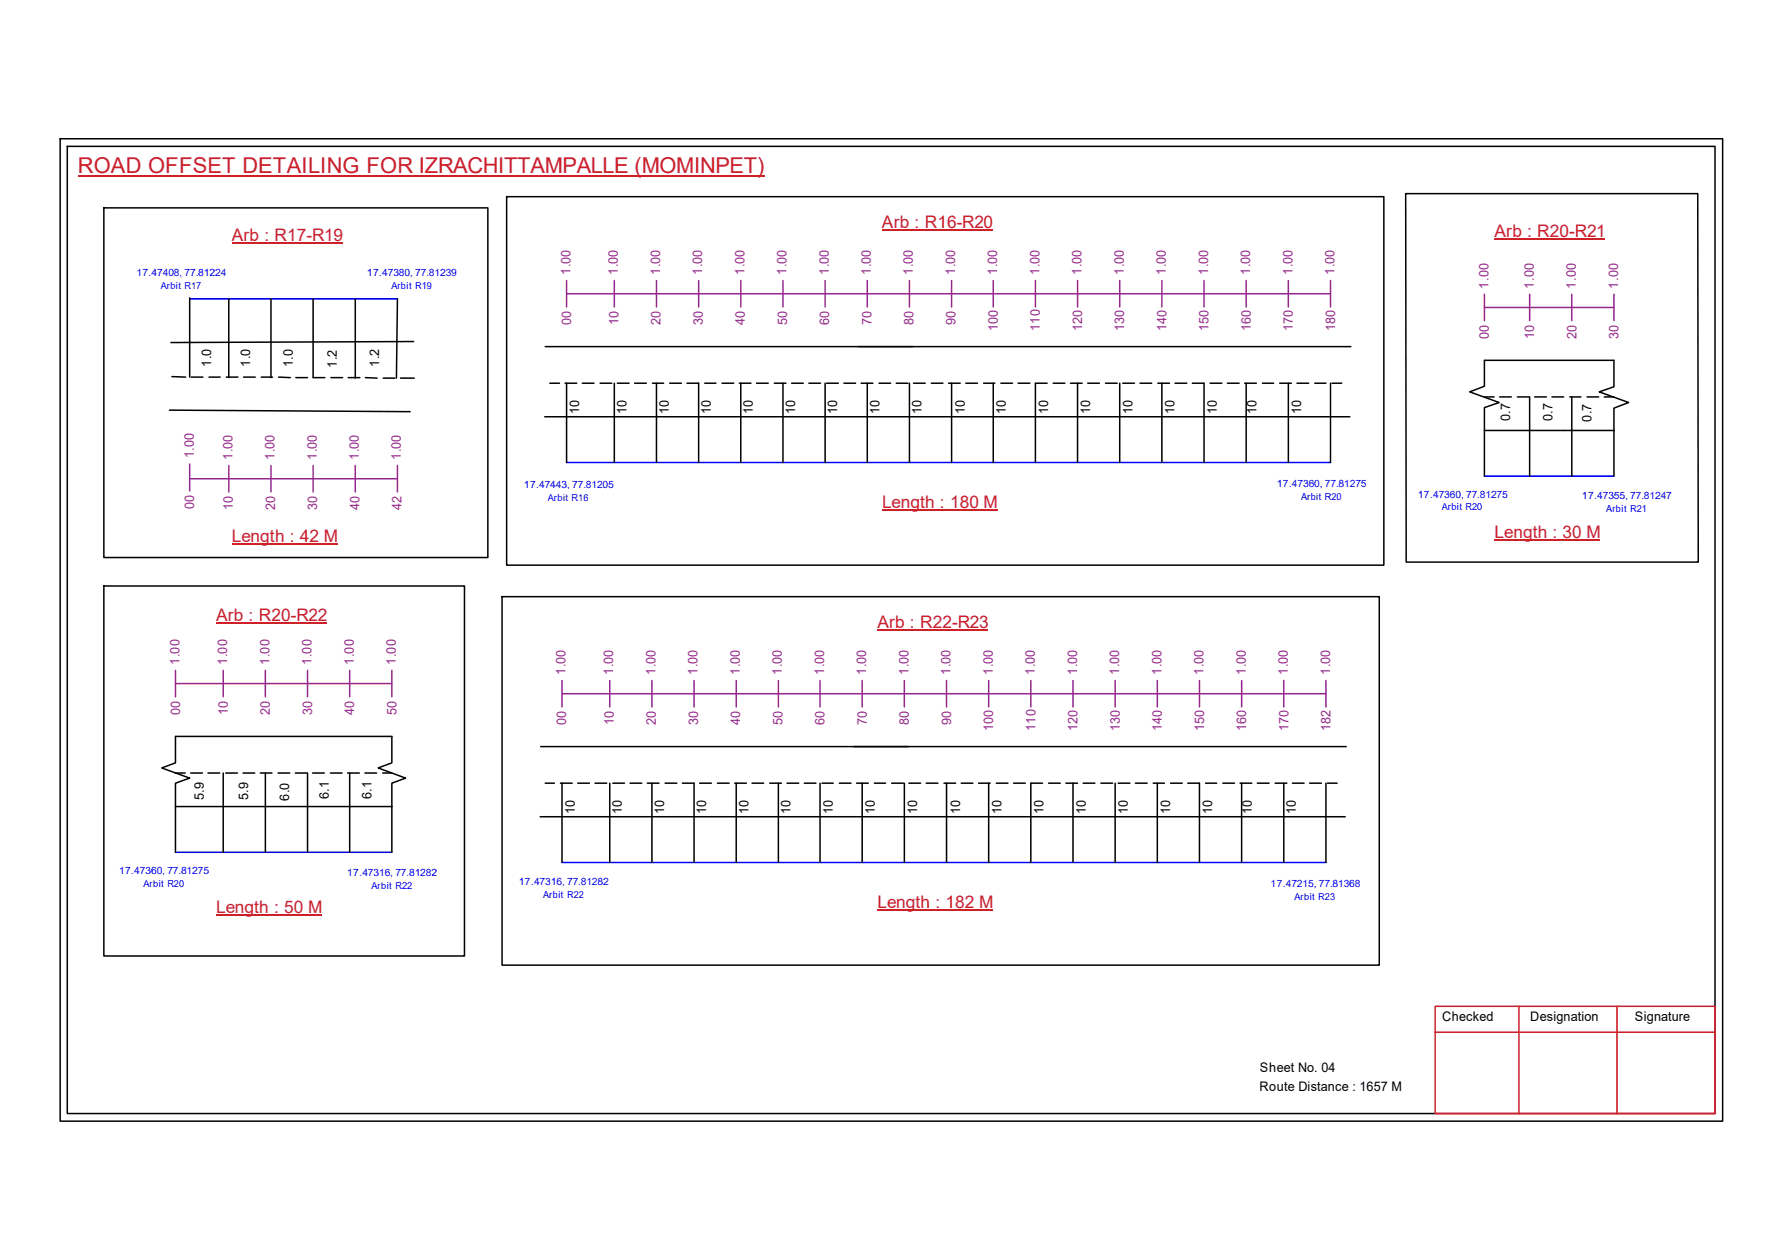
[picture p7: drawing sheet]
<svg xmlns="http://www.w3.org/2000/svg" width="297mm" height="210mm" viewBox="0 0 297 210" stroke-linecap="round" stroke-linejoin="round" font-family="sans-serif">
<g fill="none" stroke="#000" stroke-width=".25">
<path d="M10 23.1h277.1v163.7h-277.1zM11.2 24.4h274.7v161.1h-274.7zM17.3 34.6h64v58.3h-64zM84.5 32.8h146.2v61.3h-146.2zM234.3 32.3h48.7l.1 61.3h-48.7zM31.6 49.6v13.2M38.1 49.8v13.1M45.2 49.8v13.1M52.2 49.8v13.1h1.9M59.2 49.8v13.2M66.2 49.8l-.1 13.2M69 56.9l-40.5 .2"/>
<path d="M90.9 57.7h134.3M28.2 68.3l40.2 .3M28.7 62.7l2.2 .1M31.9 62.8h1.9M34.8 62.8h1.9M37.7 62.8h2M40.6 62.8h1.9M43.6 62.8h1.8M46.4 62.8l2 .1M49.3 62.9h2M55.2 62.9h1.9M58 62.9h2"/>
<path d="M60.9 62.9l2 .1M63.9 63h1.9M66.8 63h2.2M90.8 69.4h134.2M91.6 63.8h1.7M94.2 63.8h1.9M94.4 63.8v13.2M97.1 63.8h1.9M100 63.8h2M102.4 63.8v13.2M102.9 63.8h2M105.8 63.8h1.9"/>
<path d="M108.8 63.8h1.8M109.4 63.8v13.2M111.6 63.8h2M114.5 63.8h2v13.2M117.5 63.8h1.8M120.4 63.8h1.9M123.2 63.8h2M123.5 63.8v13.2M126.1 63.8h2M129.1 63.8h1.9M130.5 63.8v13.2M131.9 63.8h2"/>
<path d="M134.8 63.8h2M137.5 63.8v13.2M137.8 63.8h1.9M140.7 63.8h1.9M143.5 63.8h2M144.6 63.8v13.2M146.5 63.8h2M149.4 63.8h1.9M151.6 63.8v13.2M152.3 63.8h1.9M155.2 63.8h2M158.1 63.8h2"/>
<path d="M158.6 63.8v13.2M161 63.8h1.9M164 63.8h1.8M165.6 63.8v13.2M166.8 63.8h2M169.7 63.8h2M172.6 63.8v13.2M172.7 63.8h1.8M175.6 63.8h1.9M178.4 63.8h2M179.6 63.8v13.2M181.3 63.8h2"/>
<path d="M184.3 63.8h1.9M186.6 63.8v13.2M187.2 63.8h1.9M190 63.8h2M193 63.8h1.9M193.7 63.8v13.2M195.9 63.8h1.9M198.8 63.8h1.9v13.2M201.7 63.8h2M204.6 63.8h1.9M207.5 63.8h1.9M207.7 63.8v13.2"/>
<path d="M210.4 63.8h1.9M213.3 63.8h2M214.8 63.8v13.2M216.2 63.8h1.9M219.2 63.8h1.8M221.8 63.8v13.2M222 63.8h1.6M247.4 71.7v-3.8l2.5-.8-4.9-1.8 2.4-1v-4.3h21.6v4.4l-2.4 .9 4.9 1.8-2.5 .9v3.8M247.4 71.7h21.6v7.6M247.4 66.1h1.6M247.4 71.7v7.6M250 66.1h1.9"/>
<path d="M252.9 66.1h2M255 66.1v13.2M255.8 66.1h2M258.7 66.1h1.9M261.7 66.1h1.8M262 66.1v13.2M264.5 66.1h2M267.4 66.1h1.6M17.3 97.6h60.1v61.7h-60.1zM83.7 99.4h146.2v61.4h-146.2zM29.2 134.4v-3.9l2.4-.9-4.6-1.7 2.2-.8v-4.4h36.1v4.4l-2.3 .8 4.6 1.7-2.3 .9v3.9M29.2 134.4h36.1"/>
<path d="M29.2 128.8h1.7M29.2 134.4v7.6M31.8 128.8h1.9M34.7 128.8h1.9M37.2 128.8v13.2M37.6 128.8h2M40.5 128.8h2M43.4 128.8h1.9M44.2 128.8v13.2M46.4 128.8h1.9M49.2 128.8h2M51.3 128.8v13.2"/>
<path d="M52.1 128.8h2M55.1 128.8h1.9M58 128.8h1.9M58.3 128.8v13.2M60.8 128.8h2M63.8 128.8h1.5M65.3 134.4v7.6M90 136.1h134.2M90.1 124.4h134.3M90.9 130.5h1.5M93.4 130.5h2M93.7 130.5v13.2"/>
<path d="M96.3 130.5h2M99.2 130.5h1.9M101.6 130.5v13.2M102.1 130.5h2M105 130.5h2M107.9 130.5h2M108.7 130.5v13.2M110.9 130.5h1.9M113.7 130.5h2v13.2M116.6 130.5h2M119.6 130.5h1.9M122.5 130.5h1.9"/>
<path d="M122.7 130.5v13.2M125.3 130.5h2M128.3 130.5h2M129.7 130.5v13.2M131.2 130.5h1.9M134.1 130.5h1.9M136.7 130.5v13.2M137 130.5h1.9M139.9 130.5h2M142.8 130.5h1.9M143.7 130.5v13.2M145.8 130.5h1.8"/>
<path d="M148.6 130.5h2M150.7 130.5v13.2M151.5 130.5h2M154.4 130.5h1.9M157.3 130.5h2M157.8 130.5v13.2M160.2 130.5h2M163.1 130.5h2M164.8 130.5v13.2M166.1 130.5h1.9M168.9 130.5h2M173.8 130.5h-2v13.2"/>
<path d="M174.8 130.5h1.9M177.7 130.5h1.9M178.9 130.5v13.2M180.5 130.5h2M183.5 130.5h2M185.9 130.5v13.2M186.4 130.5h1.9M189.3 130.5h1.9M192.2 130.5h1.9M192.9 130.5v13.2M195.1 130.5h2M198 130.5h1.9v13.2"/>
<path d="M201 130.5h1.8M203.8 130.5h2M206.7 130.5h2M207 130.5v13.2M209.6 130.5h1.9M212.6 130.5h1.9M214 130.5v13.2M215.4 130.5h2M218.3 130.5h2M221 130.5v13.2M221.3 130.5h1.6"/>
</g>
<path d="M239.2 167.6h46.7v17.9h-46.7zM239.2 172h46.7M253.2 167.6v17.9M269.5 167.6v17.9" fill="none" stroke="#cc1f26" stroke-width=".25"/>
<path d="M13 29.3h114.4" fill="none" stroke="#cd2027" stroke-width=".25"/>
<path d="M31.6 49.8h34.6M94.4 77h127.4M247.4 79.3h21.6M29.2 142h36.1M93.7 143.7h127.3" fill="none" stroke="#00f" stroke-width=".25"/>
<g fill="none" stroke="#93278f" stroke-width=".25">
<path d="M94.4 48.9h127.4M94.4 46.7v4.4M102.4 46.7v4.4M109.4 46.7v4.4M116.5 46.7v4.4M123.5 46.7v4.4M130.5 46.7v4.4M137.5 46.7v4.4M144.6 46.7v4.4M151.6 46.7v4.4M158.6 46.7v4.4M165.6 46.7v4.4"/>
<path d="M172.6 46.7v4.4M179.6 46.7v4.4M186.6 46.7v4.4M193.7 46.7v4.4M200.7 46.7v4.4M207.7 46.7v4.4M214.8 46.7v4.4M221.8 46.7v4.4M247.4 51.2h21.6M247.4 49v4.4M255 49v4.4M262 49v4.4"/>
<path d="M269 49v4.4M31.6 79.8h34.6M31.6 77.3v4.5M38.1 77.6v4.4M45.2 77.6v4.4M52.2 77.6v4.4M59.2 77.6v4.4M66.2 77.6v4.4M29.2 113.9h36.1M29.2 111.7v4.4M37.2 111.7v4.4M44.2 111.7v4.4"/>
<path d="M51.3 111.7v4.4M58.3 111.7v4.4M65.3 111.7v4.4M93.7 115.6h127.3M93.7 113.4v4.4M101.6 113.4v4.4M108.7 113.4v4.4M115.7 113.4v4.4M122.7 113.4v4.4M129.7 113.4v4.4M136.7 113.4v4.4M143.7 113.4v4.4"/>
<path d="M150.7 113.4v4.4M157.8 113.4v4.4M164.8 113.4v4.4M171.8 113.4v4.4M178.9 113.4v4.4M185.9 113.4v4.4M192.9 113.4v4.4M199.9 113.4v4.4M207 113.4v4.4M214 113.4v4.4M221 113.4v4.4"/>
</g>
<path d="M147 38.3h18.5M249.1 39.8h18.5M38.6 40.6h18.5M38.6 90.7h17.7M147 85h19.2M249.1 89.9h17.6M36 103.7h18.5M146.3 104.9h18.4M36 152.5h17.6M146.3 151.6h19.2" fill="none" stroke="#cd2027" stroke-width=".17"/>
<text font-size="3.6" fill="#cd2027" x="13" y="28.9">ROAD OFFSET DETAILING FOR IZRACHITTAMPALLE (MOMINPET)</text>
<g font-size="2.9" fill="#cd2027">
<text x="38.6" y="40.2">Arb : R17-R19</text>
<text x="147" y="37.9">Arb : R16-R20</text>
<text x="249.1" y="39.5">Arb : R20-R21</text>
<text x="147" y="84.7">Length : 180 M</text>
<text x="249.1" y="89.6">Length : 30 M</text>
<text x="38.6" y="90.3">Length : 42 M</text>
<text x="36" y="103.4">Arb : R20-R22</text>
<text x="146.3" y="104.6">Arb : R22-R23</text>
<text x="36" y="152.1">Length : 50 M</text>
<text x="146.3" y="151.3">Length : 182 M</text>
</g>
<g font-size="2.2" fill="#93278f">
<text x="95.1" y="45.8" transform="rotate(-90 95.1 45.8)">1.00</text>
<text x="103" y="45.8" transform="rotate(-90 103 45.8)">1.00</text>
<text x="110" y="45.8" transform="rotate(-90 110 45.8)">1.00</text>
<text x="117" y="45.8" transform="rotate(-90 117 45.8)">1.00</text>
<text x="124.1" y="45.8" transform="rotate(-90 124.1 45.8)">1.00</text>
<text x="131.1" y="45.8" transform="rotate(-90 131.1 45.8)">1.00</text>
<text x="138.1" y="45.8" transform="rotate(-90 138.1 45.8)">1.00</text>
<text x="145.2" y="45.8" transform="rotate(-90 145.2 45.8)">1.00</text>
<text x="152.2" y="45.8" transform="rotate(-90 152.2 45.8)">1.00</text>
<text x="159.2" y="45.8" transform="rotate(-90 159.2 45.8)">1.00</text>
<text x="166.2" y="45.8" transform="rotate(-90 166.2 45.8)">1.00</text>
<text x="173.3" y="45.8" transform="rotate(-90 173.3 45.8)">1.00</text>
<text x="180.3" y="45.8" transform="rotate(-90 180.3 45.8)">1.00</text>
<text x="187.3" y="45.8" transform="rotate(-90 187.3 45.8)">1.00</text>
<text x="194.3" y="45.8" transform="rotate(-90 194.3 45.8)">1.00</text>
<text x="201.4" y="45.8" transform="rotate(-90 201.4 45.8)">1.00</text>
<text x="208.4" y="45.8" transform="rotate(-90 208.4 45.8)">1.00</text>
<text x="215.4" y="45.8" transform="rotate(-90 215.4 45.8)">1.00</text>
<text x="222.5" y="45.8" transform="rotate(-90 222.5 45.8)">1.00</text>
<text x="248.1" y="48.1" transform="rotate(-90 248.1 48.1)">1.00</text>
<text x="255.6" y="48.1" transform="rotate(-90 255.6 48.1)">1.00</text>
<text x="262.7" y="48.1" transform="rotate(-90 262.7 48.1)">1.00</text>
<text x="269.7" y="48.1" transform="rotate(-90 269.7 48.1)">1.00</text>
<text x="95.2" y="54.2" transform="rotate(-90 95.2 54.2)">00</text>
<text x="103.1" y="54.2" transform="rotate(-90 103.1 54.2)">10</text>
<text x="110.1" y="54.2" transform="rotate(-90 110.1 54.2)">20</text>
<text x="117.1" y="54.2" transform="rotate(-90 117.1 54.2)">30</text>
<text x="124.2" y="54.2" transform="rotate(-90 124.2 54.2)">40</text>
<text x="131.2" y="54.2" transform="rotate(-90 131.2 54.2)">50</text>
<text x="138.2" y="54.2" transform="rotate(-90 138.2 54.2)">60</text>
<text x="145.2" y="54.2" transform="rotate(-90 145.2 54.2)">70</text>
<text x="152.3" y="54.2" transform="rotate(-90 152.3 54.2)">80</text>
<text x="159.3" y="54.2" transform="rotate(-90 159.3 54.2)">90</text>
<text x="166.3" y="55.2" transform="rotate(-90 166.3 55.2)">100</text>
<text x="173.4" y="55.2" transform="rotate(-90 173.4 55.2)">110</text>
<text x="180.4" y="55.2" transform="rotate(-90 180.4 55.2)">120</text>
<text x="187.4" y="55.2" transform="rotate(-90 187.4 55.2)">130</text>
<text x="194.4" y="55.2" transform="rotate(-90 194.4 55.2)">140</text>
<text x="201.5" y="55.2" transform="rotate(-90 201.5 55.2)">150</text>
<text x="208.5" y="55.2" transform="rotate(-90 208.5 55.2)">160</text>
<text x="215.5" y="55.2" transform="rotate(-90 215.5 55.2)">170</text>
<text x="222.5" y="55.2" transform="rotate(-90 222.5 55.2)">180</text>
<text x="248.2" y="56.5" transform="rotate(-90 248.2 56.5)">00</text>
<text x="255.7" y="56.5" transform="rotate(-90 255.7 56.5)">10</text>
<text x="262.8" y="56.5" transform="rotate(-90 262.8 56.5)">20</text>
<text x="269.8" y="56.5" transform="rotate(-90 269.8 56.5)">30</text>
<text x="32.3" y="76.4" transform="rotate(-90 32.3 76.4)">1.00</text>
<text x="38.7" y="76.6" transform="rotate(-90 38.7 76.6)">1.00</text>
<text x="45.8" y="76.6" transform="rotate(-90 45.8 76.6)">1.00</text>
<text x="52.8" y="76.6" transform="rotate(-90 52.8 76.6)">1.00</text>
<text x="59.8" y="76.6" transform="rotate(-90 59.8 76.6)">1.00</text>
<text x="66.8" y="76.6" transform="rotate(-90 66.8 76.6)">1.00</text>
<text x="32.4" y="84.8" transform="rotate(-90 32.4 84.8)">00</text>
<text x="38.8" y="85" transform="rotate(-90 38.8 85)">10</text>
<text x="45.8" y="85" transform="rotate(-90 45.8 85)">20</text>
<text x="52.9" y="85" transform="rotate(-90 52.9 85)">30</text>
<text x="59.9" y="85" transform="rotate(-90 59.9 85)">40</text>
<text x="66.9" y="85" transform="rotate(-90 66.9 85)">42</text>
<text x="29.9" y="110.7" transform="rotate(-90 29.9 110.7)">1.00</text>
<text x="37.9" y="110.7" transform="rotate(-90 37.9 110.7)">1.00</text>
<text x="44.9" y="110.7" transform="rotate(-90 44.9 110.7)">1.00</text>
<text x="51.9" y="110.7" transform="rotate(-90 51.9 110.7)">1.00</text>
<text x="59" y="110.7" transform="rotate(-90 59 110.7)">1.00</text>
<text x="66" y="110.7" transform="rotate(-90 66 110.7)">1.00</text>
<text x="94.3" y="112.4" transform="rotate(-90 94.3 112.4)">1.00</text>
<text x="102.2" y="112.4" transform="rotate(-90 102.2 112.4)">1.00</text>
<text x="109.3" y="112.4" transform="rotate(-90 109.3 112.4)">1.00</text>
<text x="116.3" y="112.4" transform="rotate(-90 116.3 112.4)">1.00</text>
<text x="123.3" y="112.4" transform="rotate(-90 123.3 112.4)">1.00</text>
<text x="130.3" y="112.4" transform="rotate(-90 130.3 112.4)">1.00</text>
<text x="137.4" y="112.4" transform="rotate(-90 137.4 112.4)">1.00</text>
<text x="144.4" y="112.4" transform="rotate(-90 144.4 112.4)">1.00</text>
<text x="151.4" y="112.4" transform="rotate(-90 151.4 112.4)">1.00</text>
<text x="158.5" y="112.4" transform="rotate(-90 158.5 112.4)">1.00</text>
<text x="165.5" y="112.4" transform="rotate(-90 165.5 112.4)">1.00</text>
<text x="172.5" y="112.4" transform="rotate(-90 172.5 112.4)">1.00</text>
<text x="179.5" y="112.4" transform="rotate(-90 179.5 112.4)">1.00</text>
<text x="186.6" y="112.4" transform="rotate(-90 186.6 112.4)">1.00</text>
<text x="193.6" y="112.4" transform="rotate(-90 193.6 112.4)">1.00</text>
<text x="200.6" y="112.4" transform="rotate(-90 200.6 112.4)">1.00</text>
<text x="207.6" y="112.4" transform="rotate(-90 207.6 112.4)">1.00</text>
<text x="214.7" y="112.4" transform="rotate(-90 214.7 112.4)">1.00</text>
<text x="221.7" y="112.4" transform="rotate(-90 221.7 112.4)">1.00</text>
<text x="30" y="119.1" transform="rotate(-90 30 119.1)">00</text>
<text x="38" y="119.1" transform="rotate(-90 38 119.1)">10</text>
<text x="45" y="119.1" transform="rotate(-90 45 119.1)">20</text>
<text x="52" y="119.1" transform="rotate(-90 52 119.1)">30</text>
<text x="59.1" y="119.1" transform="rotate(-90 59.1 119.1)">40</text>
<text x="66.1" y="119.1" transform="rotate(-90 66.1 119.1)">50</text>
<text x="94.4" y="120.8" transform="rotate(-90 94.4 120.8)">00</text>
<text x="102.3" y="120.8" transform="rotate(-90 102.3 120.8)">10</text>
<text x="109.3" y="120.8" transform="rotate(-90 109.3 120.8)">20</text>
<text x="116.4" y="120.8" transform="rotate(-90 116.4 120.8)">30</text>
<text x="123.4" y="120.8" transform="rotate(-90 123.4 120.8)">40</text>
<text x="130.4" y="120.8" transform="rotate(-90 130.4 120.8)">50</text>
<text x="137.5" y="120.8" transform="rotate(-90 137.5 120.8)">60</text>
<text x="144.5" y="120.8" transform="rotate(-90 144.5 120.8)">70</text>
<text x="151.5" y="120.8" transform="rotate(-90 151.5 120.8)">80</text>
<text x="158.5" y="120.8" transform="rotate(-90 158.5 120.8)">90</text>
<text x="165.6" y="121.8" transform="rotate(-90 165.6 121.8)">100</text>
<text x="172.6" y="121.8" transform="rotate(-90 172.6 121.8)">110</text>
<text x="179.6" y="121.8" transform="rotate(-90 179.6 121.8)">120</text>
<text x="186.6" y="121.8" transform="rotate(-90 186.6 121.8)">130</text>
<text x="193.7" y="121.8" transform="rotate(-90 193.7 121.8)">140</text>
<text x="200.7" y="121.8" transform="rotate(-90 200.7 121.8)">150</text>
<text x="207.7" y="121.8" transform="rotate(-90 207.7 121.8)">160</text>
<text x="214.8" y="121.8" transform="rotate(-90 214.8 121.8)">170</text>
<text x="221.8" y="121.8" transform="rotate(-90 221.8 121.8)">182</text>
</g>
<g font-size="2.2">
<text x="35.2" y="61.1" transform="rotate(-90 35.2 61.1)">1.0</text>
<text x="41.7" y="61.1" transform="rotate(-90 41.7 61.1)">1.0</text>
<text x="48.8" y="61.2" transform="rotate(-90 48.8 61.2)">1.0</text>
<text x="56.2" y="61.3" transform="rotate(-90 56.2 61.3)">1.2</text>
<text x="63.2" y="61.1" transform="rotate(-90 63.2 61.1)">1.2</text>
<text x="96.6" y="68.9" transform="rotate(-90 96.6 68.9)">10</text>
<text x="104.4" y="68.9" transform="rotate(-90 104.4 68.9)">10</text>
<text x="111.5" y="68.9" transform="rotate(-90 111.5 68.9)">10</text>
<text x="118.5" y="68.9" transform="rotate(-90 118.5 68.9)">10</text>
<text x="125.5" y="68.9" transform="rotate(-90 125.5 68.9)">10</text>
<text x="132.5" y="68.9" transform="rotate(-90 132.5 68.9)">10</text>
<text x="139.6" y="68.9" transform="rotate(-90 139.6 68.9)">10</text>
<text x="146.6" y="68.9" transform="rotate(-90 146.6 68.9)">10</text>
<text x="153.6" y="68.9" transform="rotate(-90 153.6 68.9)">10</text>
<text x="160.8" y="68.9" transform="rotate(-90 160.8 68.9)">10</text>
<text x="167.7" y="68.9" transform="rotate(-90 167.7 68.9)">10</text>
<text x="174.7" y="68.9" transform="rotate(-90 174.7 68.9)">10</text>
<text x="181.7" y="68.9" transform="rotate(-90 181.7 68.9)">10</text>
<text x="188.8" y="68.9" transform="rotate(-90 188.8 68.9)">10</text>
<text x="195.8" y="68.9" transform="rotate(-90 195.8 68.9)">10</text>
<text x="202.8" y="68.9" transform="rotate(-90 202.8 68.9)">10</text>
<text x="209.4" y="68.9" transform="rotate(-90 209.4 68.9)">10</text>
<text x="216.9" y="68.9" transform="rotate(-90 216.9 68.9)">10</text>
<text x="251.8" y="70.2" transform="rotate(-90 251.8 70.2)">0.7</text>
<text x="258.8" y="70.2" transform="rotate(-90 258.8 70.2)">0.7</text>
<text x="265.3" y="70.3" transform="rotate(-90 265.3 70.3)">0.7</text>
<text x="34" y="133.4" transform="rotate(-90 34 133.4)">5.9</text>
<text x="41.4" y="133.4" transform="rotate(-90 41.4 133.4)">5.9</text>
<text x="48.2" y="133.4" transform="rotate(-90 48.2 133.4)">6.0</text>
<text x="54.8" y="133.2" transform="rotate(-90 54.8 133.2)">6.1</text>
<text x="61.9" y="133.2" transform="rotate(-90 61.9 133.2)">6.1</text>
<text x="95.8" y="135.6" transform="rotate(-90 95.8 135.6)">10</text>
<text x="103.7" y="135.6" transform="rotate(-90 103.7 135.6)">10</text>
<text x="110.7" y="135.6" transform="rotate(-90 110.7 135.6)">10</text>
<text x="117.7" y="135.6" transform="rotate(-90 117.7 135.6)">10</text>
<text x="124.8" y="135.6" transform="rotate(-90 124.8 135.6)">10</text>
<text x="131.8" y="135.6" transform="rotate(-90 131.8 135.6)">10</text>
<text x="138.8" y="135.6" transform="rotate(-90 138.8 135.6)">10</text>
<text x="145.8" y="135.6" transform="rotate(-90 145.8 135.6)">10</text>
<text x="152.9" y="135.6" transform="rotate(-90 152.9 135.6)">10</text>
<text x="160.1" y="135.6" transform="rotate(-90 160.1 135.6)">10</text>
<text x="166.9" y="135.6" transform="rotate(-90 166.9 135.6)">10</text>
<text x="173.9" y="135.6" transform="rotate(-90 173.9 135.6)">10</text>
<text x="181" y="135.6" transform="rotate(-90 181 135.6)">10</text>
<text x="188" y="135.6" transform="rotate(-90 188 135.6)">10</text>
<text x="195" y="135.6" transform="rotate(-90 195 135.6)">10</text>
<text x="202.1" y="135.6" transform="rotate(-90 202.1 135.6)">10</text>
<text x="208.7" y="135.6" transform="rotate(-90 208.7 135.6)">10</text>
<text x="216" y="135.6" transform="rotate(-90 216 135.6)">10</text>
<text x="240.4" y="170.1">Checked</text>
<text x="255.1" y="170.1">Designation</text>
<text x="272.5" y="170.1">Signature</text>
<text x="210" y="178.6">Sheet No. 04</text>
<text x="209.9" y="181.7">Route Distance : 1657 M</text>
</g>
<g font-size="1.7" fill="#00f">
<text x="22.7" y="46">17.47408, 77.81224</text>
<text x="61.2" y="46">17.47380, 77.81239</text>
<text x="87.3" y="81.4">17.47443, 77.81205</text>
<text x="212.8" y="81.1">17.47360, 77.81275</text>
<text x="236.3" y="82.9">17.47360, 77.81275</text>
<text x="263.7" y="83.1">17.47355, 77.81247</text>
<text x="19.9" y="145.6">17.47360, 77.81275</text>
<text x="57.9" y="145.9">17.47316, 77.81282</text>
<text x="86.5" y="147.5">17.47316, 77.81282</text>
<text x="211.8" y="147.7">17.47215, 77.81368</text>
</g>
<g font-size="1.6" fill="#00f">
<text x="26.8" y="48.1">Arbit R17</text>
<text x="65.2" y="48.1">Arbit R19</text>
<text x="91.3" y="83.5">Arbit R16</text>
<text x="216.9" y="83.2">Arbit R20</text>
<text x="240.3" y="85">Arbit R20</text>
<text x="267.8" y="85.3">Arbit R21</text>
<text x="23.9" y="147.8">Arbit R20</text>
<text x="61.9" y="148.1">Arbit R22</text>
<text x="90.5" y="149.6">Arbit R22</text>
<text x="215.8" y="149.9">Arbit R23</text>
</g>
</svg>
